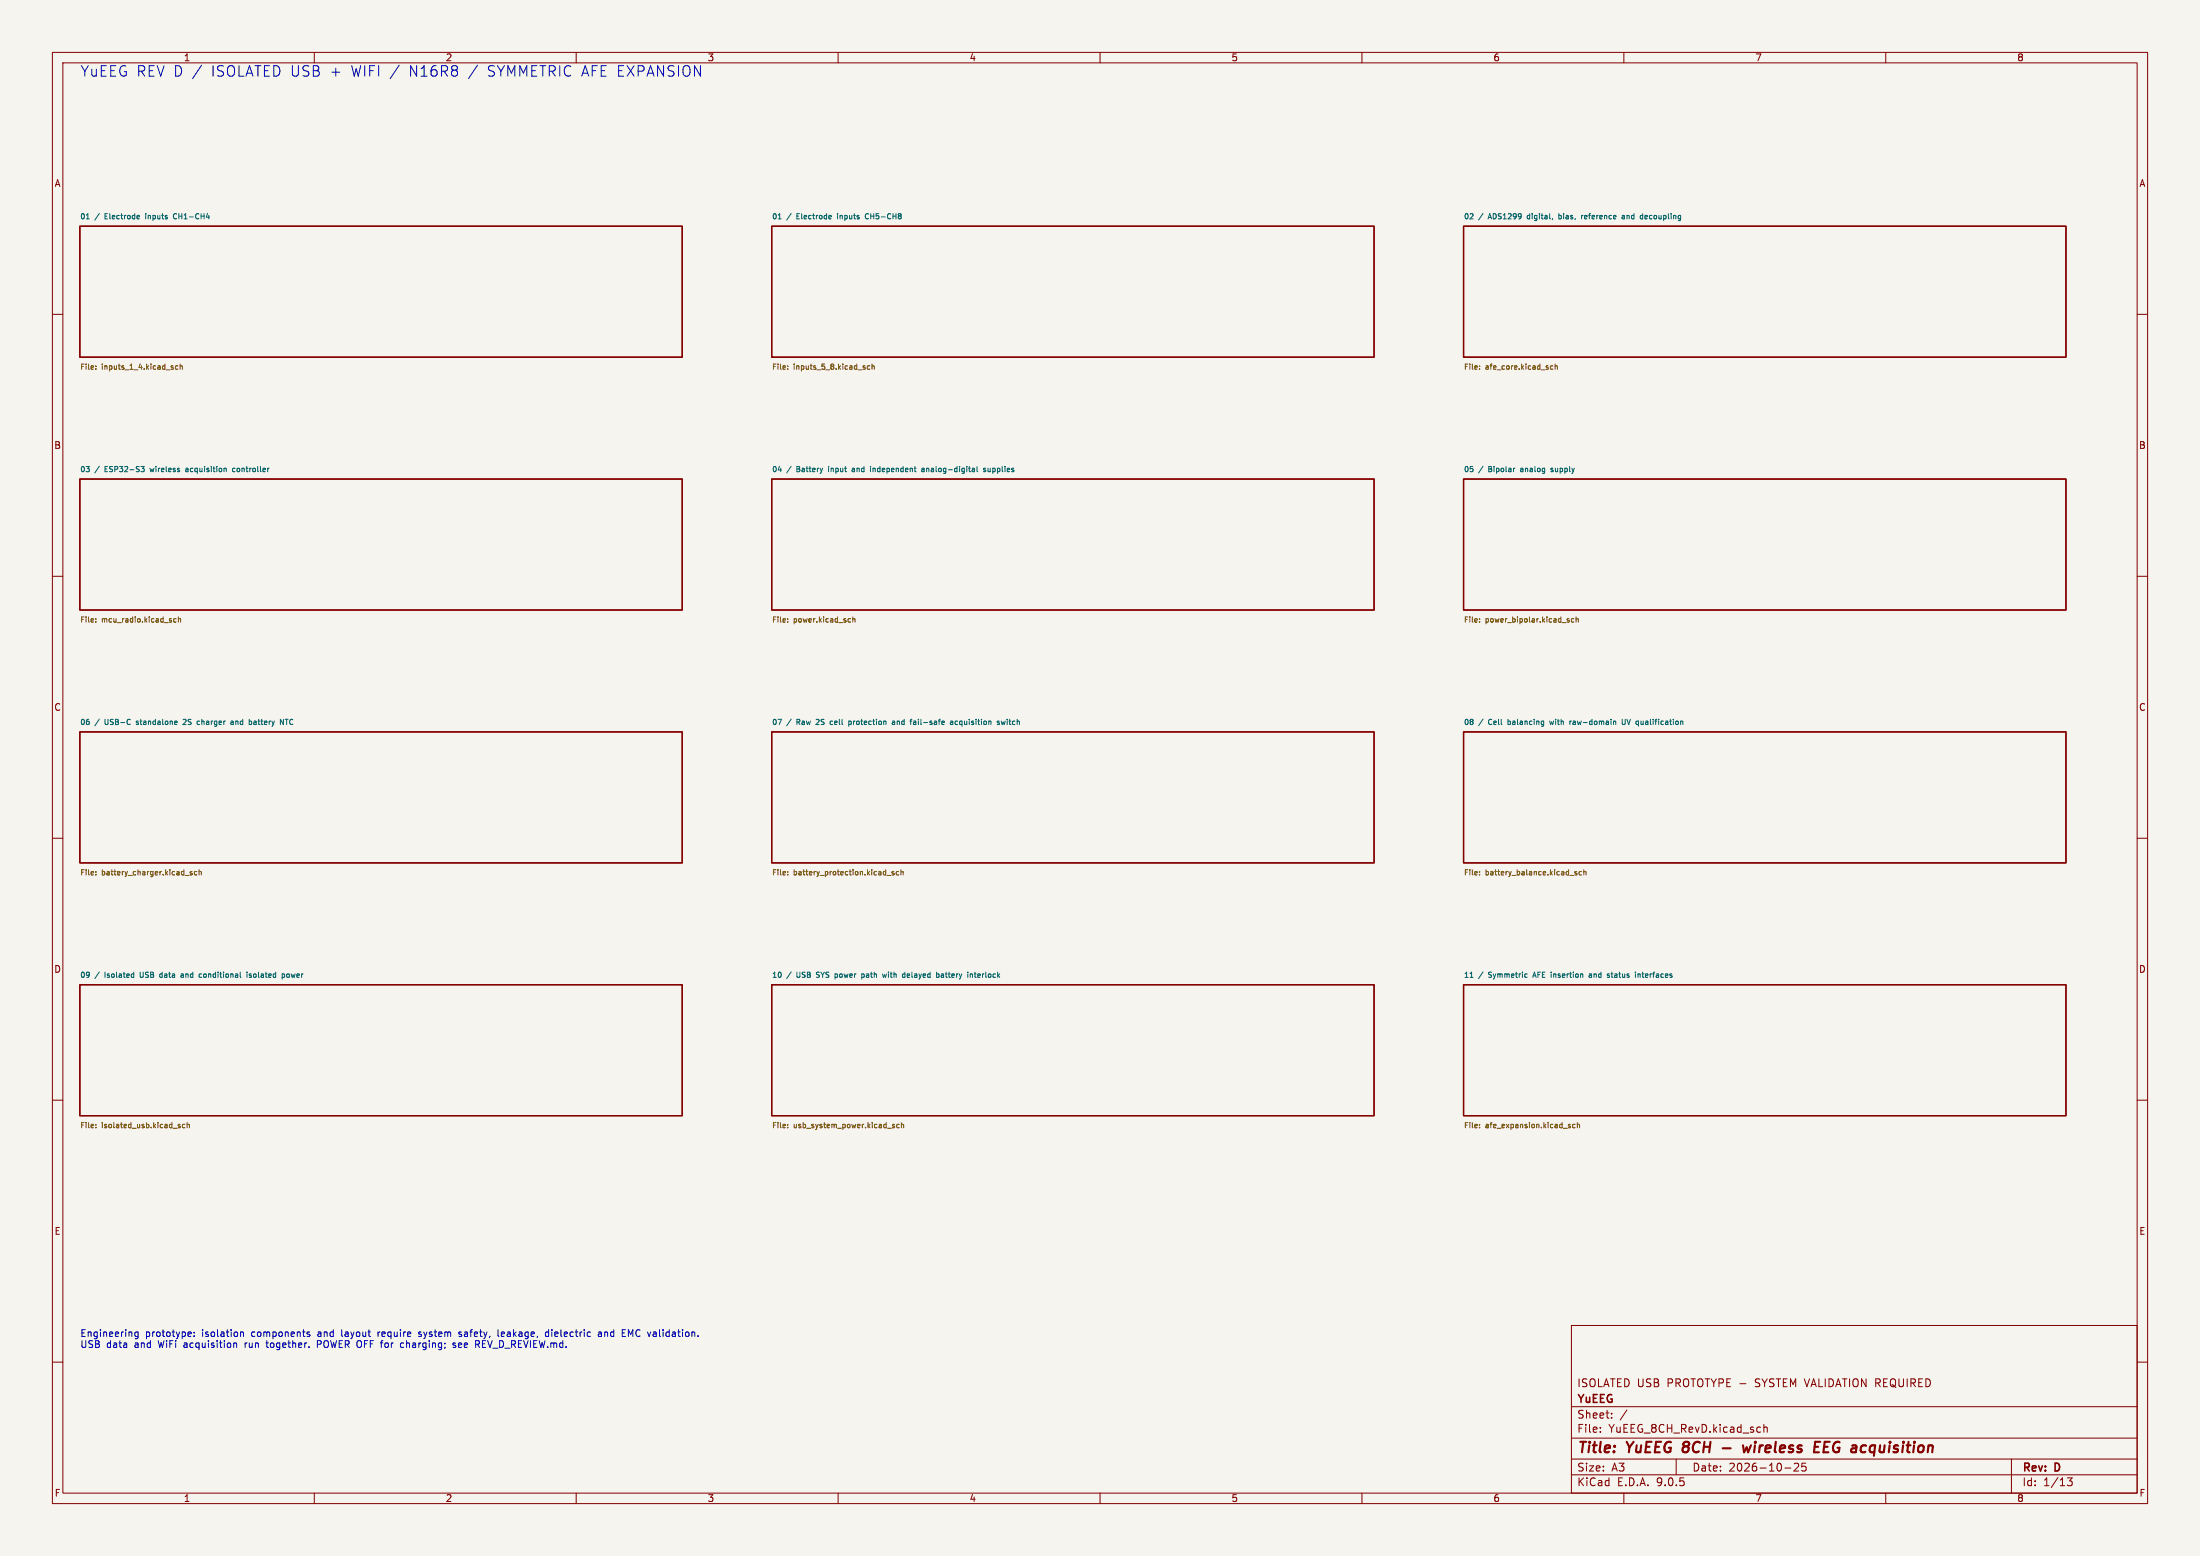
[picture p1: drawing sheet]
<svg xmlns="http://www.w3.org/2000/svg" width="420mm" height="297mm" viewBox="0 0 420 297" stroke-linecap="round" stroke-linejoin="round" font-family="sans-serif">
<path d="M0 0h420v297h-420z" fill="#f5f4ef" stroke="#f5f4ef" stroke-width=".19"/>
<g fill="none" stroke="#840000" stroke-width=".19">
<path d="M10 10h400v277h-400zM12 12h396v273h-396zM60 10v2M110 10v2M160 10v2M210 10v2M260 10v2M310 10v2M360 10v2M10 60h2M408 60h2M10 110h2"/>
<path d="M408 110h2M10 160h2M408 160h2M10 210h2M408 210h2M300 253h108v32h-108zM10 260h2M300 278.5h108M300 274.5h108M300 268.5h108M305.5 273.2v.2M305.5 272.5v.1"/>
<path d="M307.7 270.5v.2M307.7 269.8v.1M310.6 269.1l-1.3 1.9M320 278.5v3M336.7 271.9v1.5M336.7 272.5l.2-.1 .4 .1 .1 .9M342.5 279.4l.6-.1 .2 .1 .1 .3-1 1.1h1M344.7 279.3h-.7l-.1 .7 .3-.1h.5l.1 .2-.1 .5-.2 .2-.6-.2M384 278.5v6.5M408 260h2M60 285v2M110 285v2"/>
<path d="M160 285v2M210 285v2M260 285v2M300 281.5h108M310 285v2M340.7 280.2h1.2M360 285v2M394.7 282.1h.9l-.5 .6 .4 .1v.6l-.2 .2-.6-.1"/>
</g>
<path d="M328.9 276.4h1.5M332.7 275.9l.3 1.3 .5-.9 .2 .9 .6-1.3M346.5 275.2h1M348.2 276.2h.7M349.3 275.2h-1l-.2 2h.9" fill="none" stroke="#840000" stroke-width=".4"/>
<path d="M15.2 43.2h115v25h-115zM147.3 43.2h115v25h-115zM279.4 43.2h115v25h-115zM15.2 91.4h115v25h-115zM147.3 91.4h115v25h-115zM279.4 91.4h115v25h-115zM15.2 139.7h115v25h-115zM147.3 139.7h115v25h-115zM279.4 139.7h115v25h-115zM15.2 188h115v25h-115zM147.3 188h115v25h-115zM279.4 188h115v25h-115z" fill="none" stroke="#840000" stroke-width=".25"/>
<g fill="none" stroke="#006464" stroke-width=".19">
<path d="M16.5 41.8h.6M26.5 41.1l.1 .3h-.5M26.6 41.7l-.1 .1M27.8 40.8v.1M27.8 41.1v.7M33.4 40.8a.54 .54 0 0 0-.3 .5 .54 .54 0 0 0 .3 .5M148.6 41.8h.5M158.6 41.1l.1 .3h-.5M158.7 41.7l-.1 .1M159.9 40.8v.1M159.9 41.1v.7M165.5 40.8a.54 .54 0 0 0-.3 .5 .54 .54 0 0 0 .3 .5"/>
<path d="M291.6 41.2v.5M297.6 41.7l.3 .1M297.6 40.8v1M297.9 41.1l-.3 .1M301.9 41.1v.7M302.2 41.1l-.3 .2M309.7 41.2h.4v.6M310.1 41.4l-.5 .1 .2 .3 .3-.1M314.4 41.1l-.4 .2 .1 .4 .3 .1M314.5 41.4h-.5M26.9 89h.6l-.3 .4 .3 .1v.3l-.2 .2h-.2M28.6 89.4l.2 .6"/>
<path d="M35.8 89.4h-.3M35.8 89.7l-.4 .1 .1 .2h.3M43.1 89.4l.1 .6M44.9 89.4h-.3l-.2 .2 .1 .4h.4M158.2 89v.1M158.2 89.4v.6M163 89.4h-.3M163 89.7l-.3 .1v.2h.3M166.2 89v.1M166.2 89.4v.6M166.7 89.4v.6M166.8 89.4l-.1 .1"/>
<path d="M176 89.4h.4v.6M176.4 89.6l-.5 .2 .2 .2h.3M185.7 89.4h.3v.6M186 90h-.3M186 89.6l-.3 .1M186.5 89v.9l.2 .1M188.1 89.4h-.2l-.1 .1v.2l.3 .1v.2h-.3M188.6 89.4v.5l.3 .1M289.1 89.4h.1M290.3 89.7v.3M296.1 90h.4M296.5 89.4h-.3l-.1 .1v.2l.4 .1"/>
<path d="M26 138.3h.1M26.1 137.7v.2M33.7 137.6l.1 .3-.5 .1M33.8 138.3h-.1M35.3 137.3l-.3 .1M35.5 137.7l-.6 .6h.6M37.8 137.6l.3 .1M38.1 138.3h-.3M44.1 137.7h.4v.6M44.5 137.9l-.4 .2 .1 .2h.3M48 137.7v.5M48.8 137.6l-.3 .1"/>
<path d="M48.8 137.9l-.4 .2 .1 .2h.3M53.5 137.3l.6 1v-1M54.4 137.3h.6M54.7 137.3v1M155.8 137.3v.1M156.3 137.7l-.5 .6h.6M158.8 137.6l-.3 .2v.4l.3 .1M162 137.7l.3-.1 .2 .2-.1 .5h-.4M162 137.6v1M170.4 137.7h.4v.6M170.8 137.9l-.5 .2 .2 .2h.3M174.4 137.7l.3-.1 .1 .2"/>
<path d="M174.8 137.9l-.4 .2 .1 .2h.3M181.5 137.7h.3l.1 .6M181.9 137.9l-.5 .2 .2 .2h.3M182.8 137.7l-.3-.1-.2 .2 .1 .5h.4M190.8 137.7l-.3-.1-.1 .2v.1l.4 .1v.3h-.4M191.1 137.6l.2 .7 .2-.5 .2 .5 .2-.7M287.9 137.3v1M287.9 138.3h.1M288 137.6l-.1 .1M294.6 137.6l.1 .1M294.7 137.6l-.1 .9M294.7 138.3h-.1"/>
<path d="M295.8 137.6l.2 .7 .2-.5M299.7 137.6v.7M300 137.6l-.3 .2M308.2 137.6l.3 .2v.5M309.7 137.3v.8l.2 .2 .4-.2v-.8M313.3 138.2l.1 .1M25.4 185.9h.1M25.5 185.6v1M25.5 186.5l-.1 .1M26.8 185.6l.1 .9M30.5 186.4l.4 .2M30.9 185.9l-.4 .2"/>
<path d="M34.6 185.9h.4v.7M35 186.1l-.5 .2 .2 .3 .3-.1M38.2 185.9h.3M38.5 186.5l-.3 .1M47.1 185.6v.1M47.1 185.9v.7M48 185.9h-.3l-.1 .1v.2l.4 .1v.2h-.4M53.9 185.9h.3l.1 .2-.1 .4h-.3M53.9 185.9v1M55.2 186l-.3-.1-.2 .2 .1 .4h.4M155.8 186.5l.2 .1M155.9 185.6v.4"/>
<path d="M159.5 186.6h.2M159.5 185.9h.2M164.5 185.9h.3l.2 .2-.1 .4h-.4M164.5 185.9v1M168.5 185.9l.2 .7 .1-.5 .2 .5 .2-.7M172.5 185.9h.3M172.8 186.5l-.3 .1M172.8 185.6v1M173.5 185.9l-.3 .1v.5l.3 .1M173.7 186.1l-.5 .1M178.9 185.9l.4 .2-.1 .4-.3 .1M179.7 185.9h.3l.1 .1"/>
<path d="M180.1 186.1l-.4 .2 .1 .3 .3-.1M185.2 186l.4-.1 .1 .7M186 185.9h.4M186.1 185.6v.8l.3 .2M280.6 186.6h.6M291.3 185.9h.2M291.5 186.5l-.2 .1M292.7 186.3h.5M292.9 185.6l-.3 1M303.4 185.9h.4v.7M303.8 186.1l-.4 .2 .1 .3 .3-.1M307 186.2l.3 .2-.4 .2"/>
<path d="M307 185.9h.2M307.5 185.9h.4M312.2 185.6v.1M312.7 186l.4-.1v.7M312.7 185.9v.7"/>
</g>
<g fill="none" stroke="#725600" stroke-width=".19">
<path d="M18.3 70.4v.1M18.3 69.9v.1M34 69.9l-.3-.1-.2 .2 .1 .4h.4M34.4 69.9h.4v.6M34.4 69.5v1M150.4 70.4v.1M150.4 69.9v.1M166 69.9l-.2-.1-.2 .2 .1 .4h.3M166.5 69.9h.3l.1 .6M166.5 69.5v1M282.5 70.4v.1M282.5 69.9v.1"/>
<path d="M296 70.3l.2 .2 .3-.1M296.5 69.9l-.3-.1-.2 .2M296.9 69.9h.4v.6M296.9 69.5v1M18.3 118.1v.1M18.3 118.7h.1M33.6 118.1h-.3l-.2 .2 .1 .4h.4M34.1 118.2l.3-.1 .1 .6M34.1 117.7v1M150.4 118.1v.1M150.4 118.7h.1M162.3 118.1h.1"/>
<path d="M162.4 118.7h-.1M162.8 117.7v1M162.8 118.2l.4-.1v.6M282.5 118.1v.1M282.5 118.7h.1M299.3 118.1h.2M299.3 118.4l.3 .2-.3 .1M300.5 118.1h-.3l-.2 .2 .1 .4h.4M300.9 118.2l.4-.1v.6M300.9 117.7v1M18.3 166.4v.1M18.3 166.9v.1"/>
<path d="M36.7 166.4l-.3-.1-.1 .2v.1l.4 .1v.3h-.4M37.6 166.4l-.3-.1-.2 .2 .1 .5h.4M38 166.4h.4v.6M38 166v1M150.4 166.4v.1M150.4 166.9v.1M169.3 167.1h.8M170.7 166.4l-.3-.1-.1 .2v.1l.4 .1v.3h-.4M171.6 166.4l-.3-.1-.2 .2 .1 .5h.4M172 166.4h.4v.6M172 166v1M282.5 166.4v.1"/>
<path d="M282.5 166.9v.1M301 166.4l-.2-.1-.2 .2 .1 .1 .3 .1v.3h-.4M301.9 166.4l-.3-.1-.1 .2v.5h.4M302.4 166.4h.3l.1 .6M302.4 166v1M18.3 214.7h.1M18.3 215.2v.1M34.1 214.9l.3 .2-.3 .2M34.1 214.6l.3 .1M35.3 214.7l-.3-.1-.2 .2 .1 .4h.4M35.7 214.7h.4v.6M35.7 214.3v1"/>
<path d="M150.4 214.7h.1M150.4 215.2v.1M170.4 214.9l.4 .2v.1l-.3 .1M170.4 214.7h.4M171.7 214.7l-.3-.1-.2 .2 .1 .4h.4M172.1 214.7h.4v.6M172.1 214.3v1M282.5 214.7h.1M282.5 215.2v.1M299.5 214.9l.3 .2-.3 .2M299.5 214.6l.3 .1M300.7 214.7l-.3-.1-.2 .2 .1 .4h.4"/>
<path d="M301.1 214.7h.4v.6M301.1 214.3v1"/>
</g>
<g fill="none" stroke="#0000c2" stroke-width=".19">
<path d="M38.5 12.4l-1.7 2.6M26.4 254.2v1.1l-.3 .2h-.3M26.4 254.3l-.4-.1-.3 .3 .2 .5h.5M36.1 254.2l.3 .1 .1 .2-.6 .2M36.4 255l-.3 .1M37.1 255v.1M37.1 254.3v.1M44.6 256.3v.9M44.6 256.5l.2-.2 .3 .1 .1 .8M45.9 254.4l.2-.2 .3 .1 .1 .8M45.9 254.2v.9M46.8 256.3v.9"/>
<path d="M46.9 256.4l-.1 .2M50.9 255.9v1.1l.2 .2M58.7 254.6l.4 .1 .1 .2-.2 .2-.4-.1M58.7 254.3h.4M60.6 255.9v1.3M60.6 256.6h.5M65.2 253.8v1.1l.2 .2M72.2 254.2v.9M72.5 254.2l-.3 .3M77.1 257.1l-.4 .1M79.9 255h.5M80.4 254.3l-.3-.1-.2 .2 .1 .2 .4 .1"/>
<path d="M86.5 256.5v.2l.5 .2-.2 .3-.3-.1M88 256.3h-.3l-.2 .2 .1 .6 .4 .1M88.1 254.3l-.3-.1-.2 .2v.2l.5 .1v.3h-.5M88.1 256.6l-.6 .2M90.8 255.9v1.3M92.1 255.9v1.3h.6M95.1 253.8v1.1l.2 .2M96.1 254.2h-.2l-.2 .2 .1 .6 .3 .1M96.3 254.5l-.6 .2M104.7 254.3l-.3-.1-.3 .3 .1 .5h.5M104.7 253.8v1.3M114.3 254.3h.5v.8"/>
<path d="M114.8 254.5l-.4 .1-.2 .2 .2 .3 .4-.1M115.4 254.2v.9M115.5 254.3l-.1 .1M120.4 254.7l-.4-.9v1.3"/>
</g>
<g font-size="2.8" fill="#0000c2">
<text x="15.2" y="14.9">YuEEG REV D /</text>
<text x="40.3" y="14.9">ISOLATED USB +</text>
<text x="67.2" y="14.9">WIFI /</text>
<text x="78.3" y="14.9">N16R8</text>
<text x="89.7" y="14.9">/</text>
<text x="93.4" y="14.9">SYMMETRIC AFE EXPANSION</text>
</g>
<g font-size="2.8" fill="#840000">
<text x="301" y="277.9">Title:</text>
<text x="310.6" y="277.9">YuEEG 8CH</text>
<text x="335.2" y="277.9">wireless</text>
<text x="349.6" y="277.9">EEG</text>
<text x="357.5" y="277.9">acquisition</text>
</g>
<g font-size="2.1" fill="#840000">
<text x="301" y="268.2">YuEEG</text>
<text x="301" y="265">ISOLATED USB</text>
<text x="318.3" y="265">PROTOTYPE -</text>
<text x="335.3" y="265">SYSTEM VALIDATION REQUIRED</text>
<text x="301" y="273.7">File:</text>
<text x="301" y="271">Sheet:</text>
<text x="307.1" y="273.7">YuEEG_8CH_RevD.kicad_sch</text>
<text x="301" y="281.1">Size:</text>
<text x="307.6" y="281.1">A3</text>
<text x="323" y="281.1">Date:</text>
<text x="330" y="281.1">2026-10-25</text>
<text x="386" y="281.3">Rev:</text>
<text x="392.4" y="281.3">D</text>
<text x="301" y="283.9">KiCad</text>
<text x="308.7" y="283.9">E.D.A.</text>
<text x="316.3" y="283.9">9.0.5</text>
<text x="386" y="283.9">Id:</text>
<text x="390.1" y="283.9">1/13</text>
</g>
<g font-size="1.8" fill="#840000">
<text x="35" y="11.9">1</text>
<text x="85" y="11.9">2</text>
<text x="135" y="11.9">3</text>
<text x="185" y="11.9">4</text>
<text x="235" y="11.9">5</text>
<text x="285" y="11.9">6</text>
<text x="335" y="11.9">7</text>
<text x="385" y="11.9">8</text>
<text x="10.3" y="35.9">A</text>
<text x="408.3" y="35.9">A</text>
<text x="10.3" y="85.9">B</text>
<text x="408.2" y="85.9">B</text>
<text x="10.3" y="135.9">C</text>
<text x="408.2" y="135.9">C</text>
<text x="10.3" y="185.9">D</text>
<text x="408.2" y="185.9">D</text>
<text x="10.3" y="235.9">E</text>
<text x="408.3" y="235.9">E</text>
<text x="10.3" y="285.9">F</text>
<text x="35" y="286.9">1</text>
<text x="85" y="286.9">2</text>
<text x="135" y="286.9">3</text>
<text x="185" y="286.9">4</text>
<text x="235" y="286.9">5</text>
<text x="285" y="286.9">6</text>
<text x="335" y="286.9">7</text>
<text x="385" y="286.9">8</text>
<text x="408.3" y="285.9">F</text>
</g>
<g font-size="1.8" fill="#0000c2">
<text x="15.2" y="255.5">Engineering</text>
<text x="15.2" y="257.6">USB</text>
<text x="20.3" y="257.6">data</text>
<text x="25.8" y="257.6">and</text>
<text x="27.8" y="255.5">prototype:</text>
<text x="30.5" y="257.6">WiFi</text>
<text x="35.5" y="257.6">acquisition</text>
<text x="38.7" y="255.5">isolation</text>
<text x="47.4" y="257.6">run</text>
<text x="48.3" y="255.5">components</text>
<text x="51.7" y="257.6">together.</text>
<text x="61.1" y="255.5">and</text>
<text x="61.6" y="257.6">POWER OFF for</text>
<text x="65.8" y="255.5">layout</text>
<text x="72.9" y="255.5">require</text>
<text x="78.1" y="257.6">charging;</text>
<text x="80.9" y="255.5">system</text>
<text x="88.3" y="257.6">see</text>
<text x="88.8" y="255.5">safety,</text>
<text x="92.8" y="257.6">REV_D_REVIEW.md.</text>
<text x="96.4" y="255.5">leakage,</text>
<text x="105.7" y="255.5">dielectric</text>
<text x="116" y="255.5">and</text>
<text x="120.7" y="255.5">EMC validation.</text>
</g>
<g font-size="1.4" fill="#006464">
<text x="15.2" y="41.9">01</text>
<text x="18.2" y="41.9">/</text>
<text x="20.2" y="41.9">Electrode</text>
<text x="28.2" y="41.9">inputs</text>
<text x="33.8" y="41.9">CH1-CH4</text>
<text x="147.3" y="41.9">01</text>
<text x="150.2" y="41.9">/</text>
<text x="152.3" y="41.9">Electrode</text>
<text x="160.3" y="41.9">inputs</text>
<text x="165.9" y="41.9">CH5-CH8</text>
<text x="279.4" y="41.9">02</text>
<text x="282.3" y="41.9">/</text>
<text x="284.4" y="41.9">ADS1299</text>
<text x="292" y="41.9">digital,</text>
<text x="298.3" y="41.9">bias,</text>
<text x="302.9" y="41.9">reference</text>
<text x="310.9" y="41.9">and</text>
<text x="314.6" y="41.9">decoupling</text>
<text x="15.2" y="90.2">03</text>
<text x="18.2" y="90.2">/</text>
<text x="20.2" y="90.2">ESP32-S3</text>
<text x="29.2" y="90.2">wireless</text>
<text x="36.2" y="90.2">acquisition</text>
<text x="45.4" y="90.2">controller</text>
<text x="147.3" y="90.2">04</text>
<text x="150.2" y="90.2">/</text>
<text x="152.3" y="90.2">Battery</text>
<text x="158.6" y="90.2">input</text>
<text x="163.4" y="90.2">and</text>
<text x="167.1" y="90.2">independent</text>
<text x="177.2" y="90.2">analog-digital</text>
<text x="189.3" y="90.2">supplies</text>
<text x="279.4" y="90.2">05</text>
<text x="282.3" y="90.2">/</text>
<text x="284.4" y="90.2">Bipolar</text>
<text x="290.7" y="90.2">analog</text>
<text x="296.8" y="90.2">supply</text>
<text x="15.2" y="138.4">06</text>
<text x="18.2" y="138.4">/</text>
<text x="20.2" y="138.4">USB-C</text>
<text x="26.5" y="138.4">standalone</text>
<text x="35.7" y="138.4">2S</text>
<text x="38.6" y="138.4">charger</text>
<text x="45.3" y="138.4">and</text>
<text x="49" y="138.4">battery</text>
<text x="55.3" y="138.4">NTC</text>
<text x="147.3" y="138.4">07</text>
<text x="150.2" y="138.4">/</text>
<text x="152.3" y="138.4">Raw</text>
<text x="156.3" y="138.4">2S</text>
<text x="159.2" y="138.4">cell</text>
<text x="163" y="138.4">protection</text>
<text x="171.6" y="138.4">and</text>
<text x="175.3" y="138.4">fail-safe</text>
<text x="183.2" y="138.4">acquisition</text>
<text x="192.4" y="138.4">switch</text>
<text x="279.4" y="138.4">08</text>
<text x="282.3" y="138.4">/</text>
<text x="284.4" y="138.4">Cell</text>
<text x="288.3" y="138.4">balancing</text>
<text x="296.6" y="138.4">with</text>
<text x="300.6" y="138.4">raw-domain</text>
<text x="310.9" y="138.4">UV</text>
<text x="313.8" y="138.4">qualification</text>
<text x="15.2" y="186.7">09</text>
<text x="18.2" y="186.7">/</text>
<text x="20.2" y="186.7">Isolated</text>
<text x="27.2" y="186.7">USB</text>
<text x="31.2" y="186.7">data</text>
<text x="35.5" y="186.7">and</text>
<text x="39.3" y="186.7">conditional</text>
<text x="48.6" y="186.7">isolated</text>
<text x="55.6" y="186.7">power</text>
<text x="147.3" y="186.7">10</text>
<text x="150.2" y="186.7">/</text>
<text x="152.3" y="186.7">USB</text>
<text x="156.3" y="186.7">SYS</text>
<text x="160.1" y="186.7">power</text>
<text x="165.5" y="186.7">path</text>
<text x="169.8" y="186.7">with</text>
<text x="173.8" y="186.7">delayed</text>
<text x="180.5" y="186.7">battery</text>
<text x="186.7" y="186.7">interlock</text>
<text x="279.4" y="186.7">11</text>
<text x="282.3" y="186.7">/</text>
<text x="284.4" y="186.7">Symmetric</text>
<text x="293.2" y="186.7">AFE insertion</text>
<text x="304.4" y="186.7">and</text>
<text x="308.1" y="186.7">status</text>
<text x="313.7" y="186.7">interfaces</text>
</g>
<g font-size="1.4" fill="#725600">
<text x="15.2" y="70.9">File:</text>
<text x="19.4" y="70.9">inputs_1_4.kicad_sch</text>
<text x="147.3" y="70.9">File:</text>
<text x="151.5" y="70.9">inputs_5_8.kicad_sch</text>
<text x="279.4" y="70.9">File:</text>
<text x="283.6" y="70.9">afe_core.kicad_sch</text>
<text x="15.2" y="119.2">File:</text>
<text x="19.4" y="119.2">mcu_radio.kicad_sch</text>
<text x="147.3" y="119.2">File:</text>
<text x="151.5" y="119.2">power.kicad_sch</text>
<text x="279.4" y="119.2">File:</text>
<text x="283.6" y="119.2">power_bipolar.kicad_sch</text>
<text x="15.2" y="167.4">File:</text>
<text x="19.4" y="167.4">battery_charger.kicad_sch</text>
<text x="147.3" y="167.4">File:</text>
<text x="151.5" y="167.4">battery_protection.kicad_sch</text>
<text x="279.4" y="167.4">File:</text>
<text x="283.6" y="167.4">battery_balance.kicad_sch</text>
<text x="15.2" y="215.7">File:</text>
<text x="19.4" y="215.7">isolated_usb.kicad_sch</text>
<text x="147.3" y="215.7">File:</text>
<text x="151.5" y="215.7">usb_system_power.kicad_sch</text>
<text x="279.4" y="215.7">File:</text>
<text x="283.6" y="215.7">afe_expansion.kicad_sch</text>
</g>
</svg>
